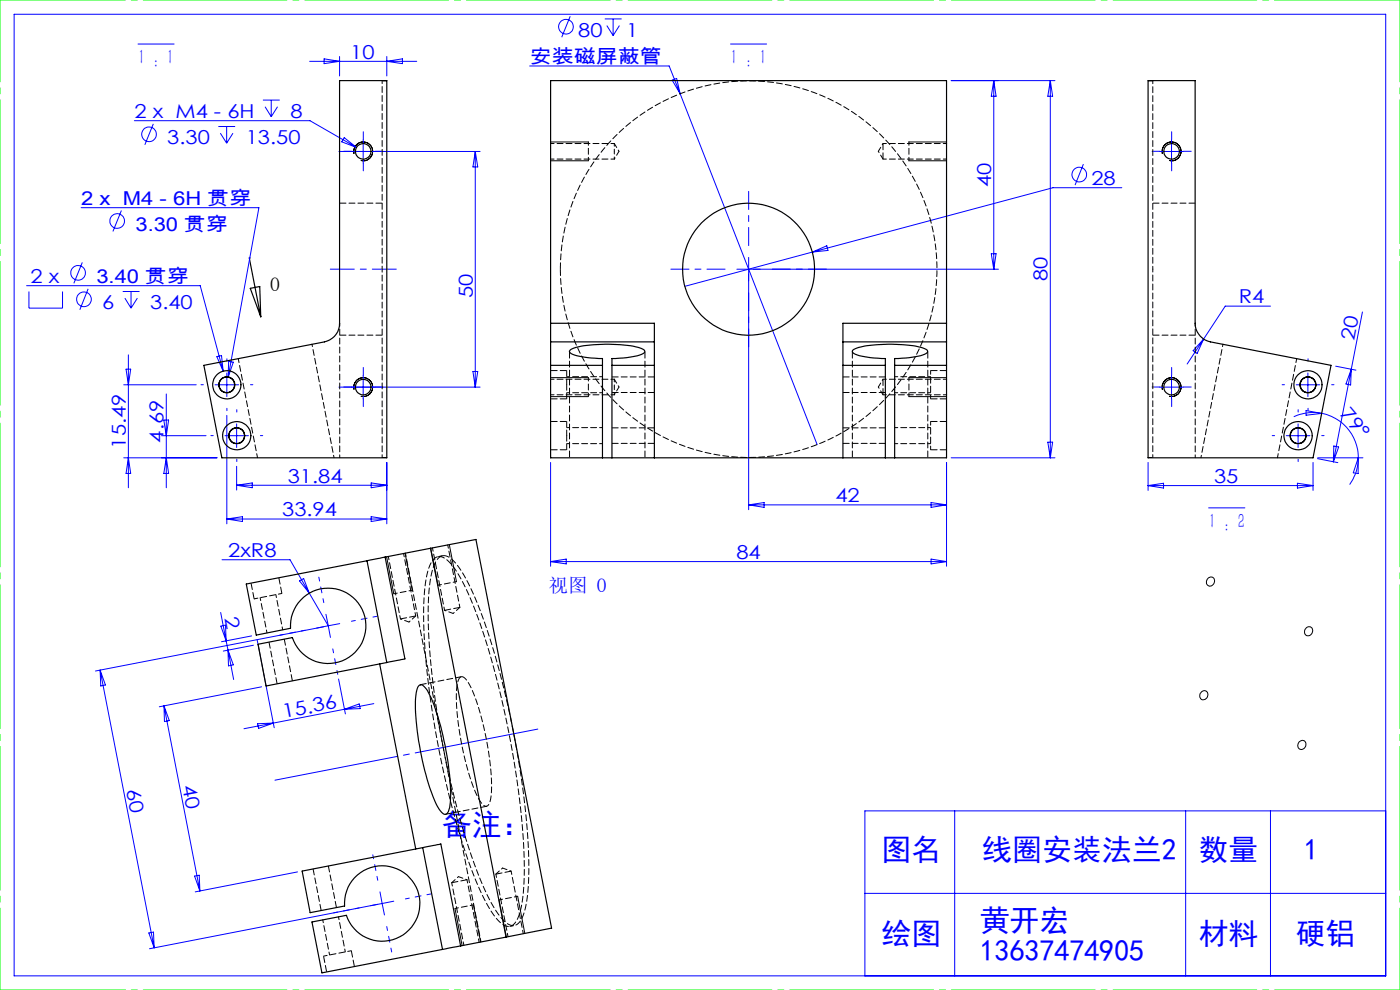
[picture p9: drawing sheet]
<svg xmlns="http://www.w3.org/2000/svg" width="297mm" height="210mm" viewBox="0 0 297 210" stroke-linecap="round" stroke-linejoin="round" font-family="sans-serif">
<g fill="none" stroke="#00f" stroke-width=".21">
<path d="M3 3h291v204h-291zM29.3 9.3h7.6M65.7 13h22.7M68.8 12.5l3.2 .5-3.2 .5zM72 12v4.1M82.1 12v4.1M82.1 13l3.3-.5v1zM112.4 14h29.6l2.3 5.9M121 3.4l-1.8 4.5M128.3 4h3.6M128.7 5.4l1.4 2.1M130.1 4v3.5"/>
<path d="M131.4 5.4l-1.3 2.1M142.6 17l.9-.4 .8 3.3zM144.3 19.9l29.1 74.4M155 9.3h7.6M201.8 17.1h22M210.8 17.1v40M210.8 17.1l.5 3.3h-1zM222.8 17.1l.5 3.3h-1zM222.8 17.1v80M28.5 25.6h37.3l9.8 5.7M32.5 26.3l-1.8 4.4M46.3 26.8h3.6"/>
<path d="M46.7 28.2l1.4 2.2M48.1 26.8v3.6M49.4 28.2l-1.3 2.2M55.8 21.2h3.5M56.2 22.6l1.3 2.2M57.5 21.2v3.6M58.9 22.6l-1.4 2.2M71.9 32.1h29.9M73 29.2l2.6 2.1-3.1-1.2zM77 29.6v5M100.8 32.1v50M100.8 32.1l.6 3.3h-1.1z"/>
<path d="M229.8 34.8l-1.7 4.5M238 39.8h-14.6l-78.1 20.9M246 32.1h5M248.5 29.6v5M17.2 44.1h37.7l-6.5 35.9M17.5 55.7l-1.8 4.4M25.8 44.7l-1.8 4.4M156.3 57.1h55.5M158.8 54.6v53.5M172.3 53.5l3.1-1.4 .2 1zM210.3 53.8h1l-.5 3.3zM5.6 60.6h36.9l4.8 18.1"/>
<path d="M6.1 61.8v3.6h7.2v-3.6M18.7 61.3l-1.8 4.4M26 61.8h3.6M26.5 63.2l1.3 2.2M26.7 78.3h1l-.5 3.3zM27.2 75.3v28.2M27.8 61.8v3.6M29.1 63.2l-1.3 2.2M46 75.7l1-.3 .3 3.3zM48.1 79.1v5M48.5 76.7l1 .1-1.1 3.2zM77 79.6v5"/>
<path d="M100.3 78.8h1.1l-.6 3.3zM248.5 79.6v5M255.3 71.9l-3.5 5.3M255.3 71.9l-1.3 3.1-.9-.6zM269.5 64.9h-9.6l-4.6 7M277.5 79.1v5M283.4 77.7l4.3 .8M286.7 78.3l-.2 3.4-1-.3zM289 66.2l-6.1 31.8M26.2 97.1h19.8M26.2 81.6h15.4M27.2 97.1l.5 3.3h-1z"/>
<path d="M34.3 92.4h9.4M34.7 89.1h1.1l-.5 3.3zM35.3 97.1l.5 3.3h-1.1zM35.3 83.6v19.9M45.6 81.6h5M47.7 92.4h5M48.1 88.1v23M50.2 89.9v5M50.2 98.9v5.1M71.9 82.1h29.9M82.1 98.1v13M116.8 98.1v22"/>
<path d="M200.8 98.1v22M201.8 97.1h22M222.3 93.8h1l-.5 3.3zM243.6 98.1v5.9M246 82.1h5M272.9 92.4h5M275 81.6h5M275.4 89.9v5M277.1 87.1l3.3 .6-3.3 .4zM278.6 98.1v5.9M279.5 97.3l4.3 .8M279.5 97.1h9.6"/>
<path d="M280.4 87.7a9.6 9.6 0 0 1 7.7 9.4M280.4 87.7a9.7 9.7 0 0 0-5.9 .7M283 94.6l1 .2-1.1 3.2zM288.1 97.1a9.5 9.5 0 0 1-1.8 5.7M288.1 97.1v3.4l-1-.2zM47.1 118.7h14.4l4.1 7.1M48.1 110.1h34M48.1 110.1l3.3-.5v1zM50.2 102.9h31.9M50.2 102.9l3.3-.5v1.1zM78.7 109.6l3.4 .5-3.4 .5zM78.7 102.4l3.4 .5-3.4 .6z"/>
<path d="M116.8 119.1h84M116.8 119.1l3.3-.5v1zM158.8 107.1h42M158.8 107.1l3.3-.5v1zM197.5 118.6l3.3 .5-3.3 .5zM197.5 106.6l3.3 .5-3.3 .5zM243.6 103h35M243.6 103l3.2-.5v1zM256.4 107.7h7.7M275.2 102.5l3.4 .5-3.4 .5zM46.8 129.9l1.2 6.1M46.8 132.8l1-.2 .2 3.4z"/>
<path d="M48 136l.4 1.9M48.4 137.9l1.2 6.2M48.4 137.9l1.1 3.1-1 .2zM53.4 134.9l-6.4 1.2M53.8 136.9l-6.4 1.2M54.5 135.7l3.7 18.7M63.5 123.2l.9-.5 1.2 3.1zM65.6 125.8l4 6.9M68.7 133l-48.5 9.3M69.1 130.3l.5 2.4M69.6 132.7l-2.4 .5M69.6 132.7l.5 2.5"/>
<path d="M72.1 132.3l-2.5 .4M21.2 142.2l11.5 58.8M21.2 142.2l1.2 3.1-1 .2zM34.8 149.7l7.6 39.3M34.8 149.7l1.1 3.2-1 .2zM54.6 153.5l3.4-.1-3.1 1.1zM55.5 145.7l-21.7 4.2M58 153.4l-6.2 1.2M71.8 144l1.5 7.4M73.1 150.5l-15.1 2.9M73.1 150.5l3.1-1.2 .2 1zM79.3 149.3l-6.2 1.2"/>
<path d="M202.5 172v35M251.5 172v35M269.5 172v35M294 172h-110.5v35M31.6 197.9l1-.2 .1 3.3zM41.3 185.8l1-.1 .1 3.3zM63.1 185l-21.7 4.2M80.1 191.8l-48.4 9.5M80.6 189.2l.5 2.5M81.1 191.7l-2.5 .4M81.1 191.7l.5 2.4M83.5 191.2l-2.4 .5"/>
<path d="M183.5 189.5h110.5"/>
<circle cx="120.1" cy="5.7" r="1.55"/>
<circle cx="31.6" cy="28.5" r="1.55"/>
<circle cx="229" cy="37" r="1.55"/>
<circle cx="16.6" cy="57.9" r="1.55"/>
<circle cx="24.9" cy="46.9" r="1.56"/>
<circle cx="17.8" cy="63.5" r="1.55"/>
</g>
<g fill="none" stroke="#000" stroke-width=".21">
<path d="M75.1 32.6a2 2 0 0 1 1.7-2.5 2 2 0 0 1 2.2 2.1 2 2 0 0 1-2.4 1.8M116.8 34.1h8M116.8 30.1h8M192.8 34.1h8M192.8 30.1h8M246.6 32.6a2 2 0 0 1 1.7-2.5 2 2 0 0 1 2.2 2.1 2 2 0 0 1-2.5 1.8M75.1 82.6a2 2 0 0 1 1.7-2.5 2 2 0 0 1 2.2 2.2 2 2 0 0 1-2.4 1.8M116.8 84.1h8M116.8 80.1h8M192.8 84.1h8M192.8 80.1h8M246.6 82.6a2 2 0 0 1 1.7-2.5 2 2 0 0 1 2.2 2.2 2 2 0 0 1-2.5 1.8"/>
<path d="M82 118.1l1.5 7.9M85.9 117.4l1.6 7.8M91.4 116.3l1.5 7.9M95.3 115.5l1.5 7.9M256.3 122.7a.85 .85 0 0 1 1.2 0 .85 .85 0 0 1-.1 1.2 .85 .85 0 0 1-1.3 .2 .85 .85 0 0 1 .1-1.3zM277.1 133.2a.85 .85 0 0 1 1.2 0 .85 .85 0 0 1-.1 1.3 .85 .85 0 0 1-1.3 .1 .85 .85 0 0 1 .1-1.3zM254.8 146.8a.85 .85 0 0 1 1.3 0 .85 .85 0 0 1-.1 1.3 .85 .85 0 0 1-1.3 .1 .85 .85 0 0 1 .1-1.3zM275.6 157.4a.86 .86 0 0 1 1.3-.1 .86 .86 0 0 1-.1 1.3 .86 .86 0 0 1-1.3 .1 .86 .86 0 0 1 .1-1.3zM96.5 192.7l1.5 7.9M100.4 192l1.6 7.8M105.9 190.9l1.5 7.8M109.8 190.1l1.5 7.9"/>
</g>
<g fill="none" stroke="#000" stroke-width=".25">
<path d="M72 17.1h10.1v80h-35l-3.8-19.6 25.5-5a4 4 0 0 0 3.2-3.9zM243.6 17.1h9.9v51.5a4.1 4.1 0 0 0 3.3 3.9l25.6 5-3.8 19.6h-35zM52.9 54.7h.1M52.9 54.7l2.4 12.5M53.1 61.2l2-.4 .2 6.4zM116.8 68.6h22v3.9M116.8 68.6v3.9M116.8 68.6v-51.5h84v51.5M116.8 72.5v24.6h11M116.8 77.5h11M116.8 72.5h22M129.8 77.5h9"/>
<path d="M138.8 72.5v24.6M178.8 77.5h9M178.8 72.5h22M178.8 72.5v24.6M189.8 77.5h11M200.8 68.6v3.9M200.8 68.6h-22v3.9M200.8 72.5v24.6h-11M127.8 97.1v-21a15.5 15.5 0 0 1-6.8-1.2l-.1-.2a.84 .84 0 0 1 .9-.9 30.7 30.7 0 0 1 14 0l.9 .5 .1 .3a3.2 3.2 0 0 1-2.6 1.1l-4.4 .4v21M127.8 97.1h2M129.8 97.1h58M187.8 97.1v-21a15.5 15.5 0 0 1-6.8-1.2l-.2-.5a7 7 0 0 1 4.4-1.2 28.5 28.5 0 0 1 11 .8l.5 .3 .1 .3a3.2 3.2 0 0 1-2.6 1.1l-4.4 .4v21"/>
<path d="M187.8 97.1h2M77.9 118.9l-25.7 5 2.2 10.8 7.2-1.4a8 8 0 0 1 10.9-8 8 8 0 0 1 2.6 13.2 8 8 0 0 1-13.1-3.3l-7.2 1.5 1.6 8.8 25.7-5M77.9 118.9l4.2 21.6M81.7 118.2l4.2 21.6-3.8 .7M81.7 118.2l-3.8 .7M81.7 118.2l19.3-3.8 16 82.5-19.3 3.8M91.3 116.3l16.1 82.5M80.5 140.8l7.7 39.3M88.8 145.5l.4-.2h.4a11 11 0 0 1 2.8 5.1 59 59 0 0 1 3.1 19.8l-.3 1.5a.9 .9 0 0 1-.7 1 .9 .9 0 0 1-1-.6 28.6 28.6 0 0 1-3.6-9.7 52.5 52.5 0 0 1-1.7-14.9l.3-1.4zM89.7 179.8l-25.6 5 1.7 8.8 7.3-1.4a8 8 0 0 1 10.9-8 8 8 0 0 1 2.6 13.2 8 8 0 0 1-13.1-3.2l-7.3 1.4 2.1 10.8 25.6-5M89.7 179.8l3.8-.8 4.2 21.7M89.7 179.8l4.2 21.6"/>
<path d="M97.7 200.7l-3.8 .7"/>
<circle cx="77.1" cy="32.1" r="1.65"/>
<circle cx="248.5" cy="32.1" r="1.65"/>
<circle cx="158.8" cy="57.1" r="14"/>
<circle cx="48.1" cy="81.6" r="1.65"/>
<circle cx="48.1" cy="81.6" r="1.7"/>
<circle cx="48.1" cy="81.6" r="3"/>
<circle cx="50.2" cy="92.4" r="1.7"/>
<circle cx="50.2" cy="92.4" r="1.65"/>
<circle cx="50.2" cy="92.4" r="3"/>
<circle cx="77.1" cy="82.1" r="1.65"/>
<circle cx="248.5" cy="82.1" r="1.65"/>
<circle cx="275.4" cy="92.4" r="1.7"/>
<circle cx="275.4" cy="92.4" r="3"/>
<circle cx="275.4" cy="92.4" r="1.65"/>
<circle cx="277.5" cy="81.6" r="2.99"/>
<circle cx="277.5" cy="81.6" r="1.65"/>
<circle cx="277.5" cy="81.6" r="1.7"/>
</g>
<path d="M70.1 57.1h14" fill="none" stroke="#00f" stroke-width=".21" stroke-dasharray="30.5 1.3 1.3 1.3" stroke-dashoffset="25.4"/>
<path d="M114.1 154.7l-55.8 10.8" fill="none" stroke="#00f" stroke-width=".21" stroke-dasharray="30.5 1.3 1.3 1.3" stroke-dashoffset="4"/>
<path d="M0 0h297M0 210h297" fill="none" stroke="#0f0" stroke-width=".21" stroke-dasharray="30.5 1.3 1.3 1.3" stroke-dashoffset="3.9"/>
<path d="M0 210v-210M297 210v-210" fill="none" stroke="#0f0" stroke-width=".21" stroke-dasharray="30.5 1.3 1.3 1.3" stroke-dashoffset="13.1"/>
<g fill="none" stroke="#00f" stroke-width=".21" stroke-dasharray="30.5 1.3 1.3 1.3">
<path d="M74.6 32.1h-1.7M77.1 29.6v-1.7M77.1 34.6v1.6M79.6 32.1h1.6M246.1 32.1h-1.7M248.6 29.6v-1.7M248.6 34.6v1.6M251.1 32.1h1.6M48.1 76.6v-.5M77.1 79.6v-1.7M248.6 79.6v-1.7M277.5 76.6v-.5"/>
<path d="M43.1 81.6h-.5M45.2 92.4h-.5M48.1 86.6v.5M50.2 87.4v-.5M50.2 97.4v.5M53.1 81.6h.5M55.2 92.4h.5M74.6 82.1h-1.7M77.1 84.6v1.6M79.6 82.1h1.6M246.1 82.1h-1.7M248.6 84.6v1.6"/>
<path d="M251.1 82.1h1.6M270.4 92.4h-.5M272.5 81.6h-.5M275.4 87.4v-.5M275.4 97.4v.5M277.5 86.6v.5M280.4 92.4h.5M282.5 81.6h.5"/>
</g>
<g fill="none" stroke="#000" stroke-width=".21" stroke-dasharray="1.3 .6" stroke-dashoffset=".5">
<path d="M82.1 17.1h-1M244.6 17.1h-1M124.8 34.1v-4M192.8 30.1v4M197.4 78.6v6M81.1 97h1M124.8 84.1v-4M192.8 80.1v4M197.4 89.4v6M243.6 97h1M93.9 117.9l-1 .2M54 127l5.8-1.1"/>
<path d="M83.6 126l3.9-.8M92.9 124.1l4-.7M100.5 191.9l-4 .8M102 199.8l-16-82.5M108.2 196.5l.9-.2M109.8 190.1l-3.9 .8M74.5 201.7l-5.9 1.1"/>
</g>
<path d="M153.8 57.1h-11.5M158.8 52.1v-11.5M163.8 57.1h11.5M158.8 62.1v11.5" fill="none" stroke="#00f" stroke-width=".21" stroke-dasharray="30.5 1.3 1.3 1.3" stroke-dashoffset="26.6"/>
<path d="M64.7 133.7l-5.4 1M68.7 127.8l-1.1-5.4M70.6 137.6l1 5.4M74.6 131.8l5.3-1.1M76.2 192.6l-5.4 1M80.1 186.7l-1-5.4M82 196.5l1.1 5.4M86 190.7l5.4-1.1" fill="none" stroke="#00f" stroke-width=".21" stroke-dasharray="30.5 1.3 1.3 1.3" stroke-dashoffset="29.6"/>
<path d="M81.1 17.1v79.9M244.6 57.1v-40M259.4 73l-4.6 24.1M70.9 97.1l-4.7-24.1M72.1 97.1v-28.5M244.6 97v-39.9M253.6 97.1v-28.5" fill="none" stroke="#000" stroke-width=".21" stroke-dasharray="1.3 .6" stroke-dashoffset=".7"/>
<path d="M54.6 97.1l-4.1-21.1M271 97.1l4.1-21.1" fill="none" stroke="#000" stroke-width=".21" stroke-dasharray="1.3 .6" stroke-dashoffset=".4"/>
<g fill="none" stroke="#000" stroke-width=".21" stroke-dasharray="1.3 .6" stroke-dashoffset="-.1">
<path d="M187.3 30.4v3.3M81.1 43.1h-9M118.9 57.1a39.9 39.9 0 0 1 58.8-35.2 39.9 39.9 0 0 1 3.2 68.5 39.9 39.9 0 0 1-61.9-29.6l-.1-3.7M253.6 43.1h-9M72.1 71.1h9M120.2 78.6h-3.4M138.8 80h-9M187.8 80h-9M200.8 78.6h-3.4M244.6 71.1h9M116.8 84.6h3.4M116.8 95.4h3.4"/>
<path d="M120.2 89.4h-3.4M129.8 83.3h9M129.8 94.1h9M138.8 90.8h-9M178.8 83.3h9M178.8 94.1h9M187.3 80.4v3.3M187.8 90.8h-9M197.4 84.6h3.4M197.4 95.4h3.4M200.8 89.4h-3.4M92.9 118.1a3.8 3.8 0 0 1 3.2 2.1 55 55 0 0 1 6.7 15 185.2 185.2 0 0 1 8.4 48.3 29.5 29.5 0 0 1-1.4 11.4 2.07 2.07 0 0 1-1.6 1.6 2.07 2.07 0 0 1-2.1-.9 29.5 29.5 0 0 1-5.6-10 180.2 180.2 0 0 1-10.6-55.2 26.5 26.5 0 0 1 1.5-11l.6-.8 .9-.5"/>
<path d="M93.9 117.9a3.8 3.8 0 0 1 3.2 2.1 55 55 0 0 1 6.7 15 185.2 185.2 0 0 1 8.4 48.3 29.5 29.5 0 0 1-1.4 11.4 2.07 2.07 0 0 1-1.7 1.6 2.07 2.07 0 0 1-2.1-.9 29.5 29.5 0 0 1-5.6-10 180.2 180.2 0 0 1-10.6-55.2 26.5 26.5 0 0 1 1.6-11l.5-.7 1-.6M53.3 123.7l.6 3.3M57.1 136.2l1.7 8.8M59.8 125.9l-.6-3.4M85 131.3l3.2-.6M94.3 129.5l3.3-.7M62 144.4l-1.7-8.8M97.9 143.5h.2a4.9 4.9 0 0 1 2.1 2.9 58.8 58.8 0 0 1 4 22.1l-.1 1.1-.4 1.1a.71 .71 0 0 1-1.3 0 21.4 21.4 0 0 1-3.3-8 54.8 54.8 0 0 1-2.2-16.9l.3-1.4 .3-.6 .4-.3M66.4 184.3l1.7 8.8M71.4 192.5l-1.7-8.8M99.1 186.6l-3.3 .6M108.4 184.8l-3.2 .6"/>
<path d="M68.6 202.8l.7 3.4M75.2 205l-.7-3.3"/>
</g>
<path d="M120.2 81.6v-3M120.2 84.6v-3M120.2 92.4v-3M120.2 95.4v-3" fill="none" stroke="#000" stroke-width=".21" stroke-dasharray="1.3 .6" stroke-dashoffset=".1"/>
<path d="M130.3 32.1v-1.7M130.3 33.7v-1.6M130.3 82.1v-1.7M130.3 83.7v-1.6" fill="none" stroke="#000" stroke-width=".21" stroke-dasharray="1.3 .6" stroke-dashoffset=".8"/>
<g fill="none" stroke="#000" stroke-width=".21" stroke-dasharray="1.3 .6" stroke-dashoffset=".6">
<path d="M116.8 33.7h13.5M130.3 30.4h-13.5M187.3 33.7h13.5M200.8 30.4h-13.5M127.8 79.9h-7.6M197.4 79.9h-7.6M116.8 83.7h13.5M120.2 83.3h7.6M120.2 94.1h7.6M127.8 90.7h-7.6M130.3 80.4h-13.5M187.3 83.7h13.5"/>
<path d="M189.8 83.3h7.6M189.8 94.1h7.6M197.4 90.7h-7.6M200.8 80.4h-13.5M82.4 118l2.6 13.3M91.7 116.2l2.6 13.3M55.2 126.8l1.4 7.4M60 133.6l-1.5-7.5M88.2 130.7l-2.6-13.3M97.6 128.8l-2.6-13.2M68.5 195.1l1.4 7.5M95.8 187.2l2.6 13.3"/>
<path d="M101.6 199.9l-2.5-13.3M105.2 185.4l2.6 13.3M111 198l-2.6-13.2M73.3 201.9l-1.5-7.4"/>
</g>
<path d="M120.8 74.5v22.6M180.8 74.5v22.6M136.8 97.1v-22.6M196.8 97.1v-22.6" fill="none" stroke="#000" stroke-width=".21" stroke-dasharray="1.3 .6" stroke-dashoffset="-.2"/>
<g fill="none" stroke="#000" stroke-width=".21" stroke-dasharray="1.3 .6" stroke-dashoffset="1">
<path d="M130.3 33.7l1-1.6M131.3 32.1l-1-1.7M186.3 32.1l1 1.6M187.3 30.4l-1 1.7M130.3 83.7l1-1.6M131.3 82.1l-1-1.7M186.3 82.1l1 1.6M187.3 80.4l-1 1.7M85 131.3l1.8 .6M86.8 131.9l1.4-1.2M94.3 129.5l1.8 .6M96.1 130.1l1.5-1.3"/>
<path d="M97.3 186l-1.5 1.2M99.1 186.6l-1.8-.6M106.6 184.1l-1.4 1.3M108.4 184.8l-1.8-.7"/>
</g>
<path d="M53.9 127h.1M97.9 143.5l-8.7 1.7M94.5 172.7l8.7-1.7" fill="none" stroke="#000" stroke-width=".21" stroke-dasharray="1.3 .6"/>
<g font-size="6.3" fill="#00f">
<text x="93.8" y="177.1">备注：</text>
<text x="187" y="182.5">图名</text>
<text x="208.4" y="182.5">线圈安装法兰2</text>
<text x="254.3" y="182.5">数量</text>
<text x="276.6" y="182.5">1</text>
<text x="207.8" y="197.5">黄开宏</text>
<text x="187" y="200.3">绘图</text>
<text x="207.8" y="203.8">13637474905</text>
<text x="254.3" y="200.3">材料</text>
<text x="274.9" y="200.3">硬铝</text>
</g>
<g font-size="4.4" fill="#00f">
<text x="29.3" y="13.7">1 : 1</text>
<text x="155" y="13.7">1 : 1</text>
<text x="256.4" y="112.1">1 : 2</text>
</g>
<g font-size="4.1" fill="#00f">
<text x="122.7" y="7.8">80</text>
<text x="132.8" y="7.8">1</text>
<text x="74.3" y="12.4">10</text>
<text x="112.4" y="13.4">安装磁屏蔽管</text>
<text x="28.5" y="25">2 x M4 - 6H</text>
<text x="61.6" y="25">8</text>
<text x="35.5" y="30.6">3.30</text>
<text x="52.1" y="30.6">13.50</text>
<text x="210.3" y="39.7" transform="rotate(-90 210.3 39.7)">40</text>
<text x="231.5" y="39.2">28</text>
<text x="17.2" y="43.5">2 x M4 - 6H 贯穿</text>
<text x="28.7" y="49">3.30 贯穿</text>
<text x="222.3" y="59.7" transform="rotate(-90 222.3 59.7)">80</text>
<text x="6.5" y="60">2 x</text>
<text x="20.4" y="60">3.40 贯穿</text>
<text x="21.7" y="65.6">6</text>
<text x="31.9" y="65.6">3.40</text>
<text x="100.3" y="63.2" transform="rotate(-90 100.3 63.2)">50</text>
<text x="262.8" y="64.3">R4</text>
<text x="287.2" y="72.4" transform="rotate(-79 287.2 72.4)">20</text>
<text x="284.1" y="87.9" transform="rotate(50 284.1 87.9)">79°</text>
<text x="26.7" y="95.2" transform="rotate(-90 26.7 95.2)">15.49</text>
<text x="34.7" y="93.9" transform="rotate(-90 34.7 93.9)">4.69</text>
<text x="61" y="102.3">31.84</text>
<text x="177.2" y="106.5">42</text>
<text x="257.6" y="102.4">35</text>
<text x="59.9" y="109.5">33.94</text>
<text x="48.4" y="118.1">2xR8</text>
<text x="156.2" y="118.5">84</text>
<text x="116.4" y="125.5">视图 O</text>
<text x="47.6" y="131.1" transform="rotate(79 47.6 131.1)">2</text>
<text x="60.2" y="152.3" transform="rotate(-11 60.2 152.3)">15.36</text>
<text x="26.8" y="167.5" transform="rotate(79 26.8 167.5)">60</text>
<text x="38.7" y="166.7" transform="rotate(79 38.7 166.7)">40</text>
</g>
<text font-size="4.1" x="57.3" y="61.8">O</text>
</svg>
